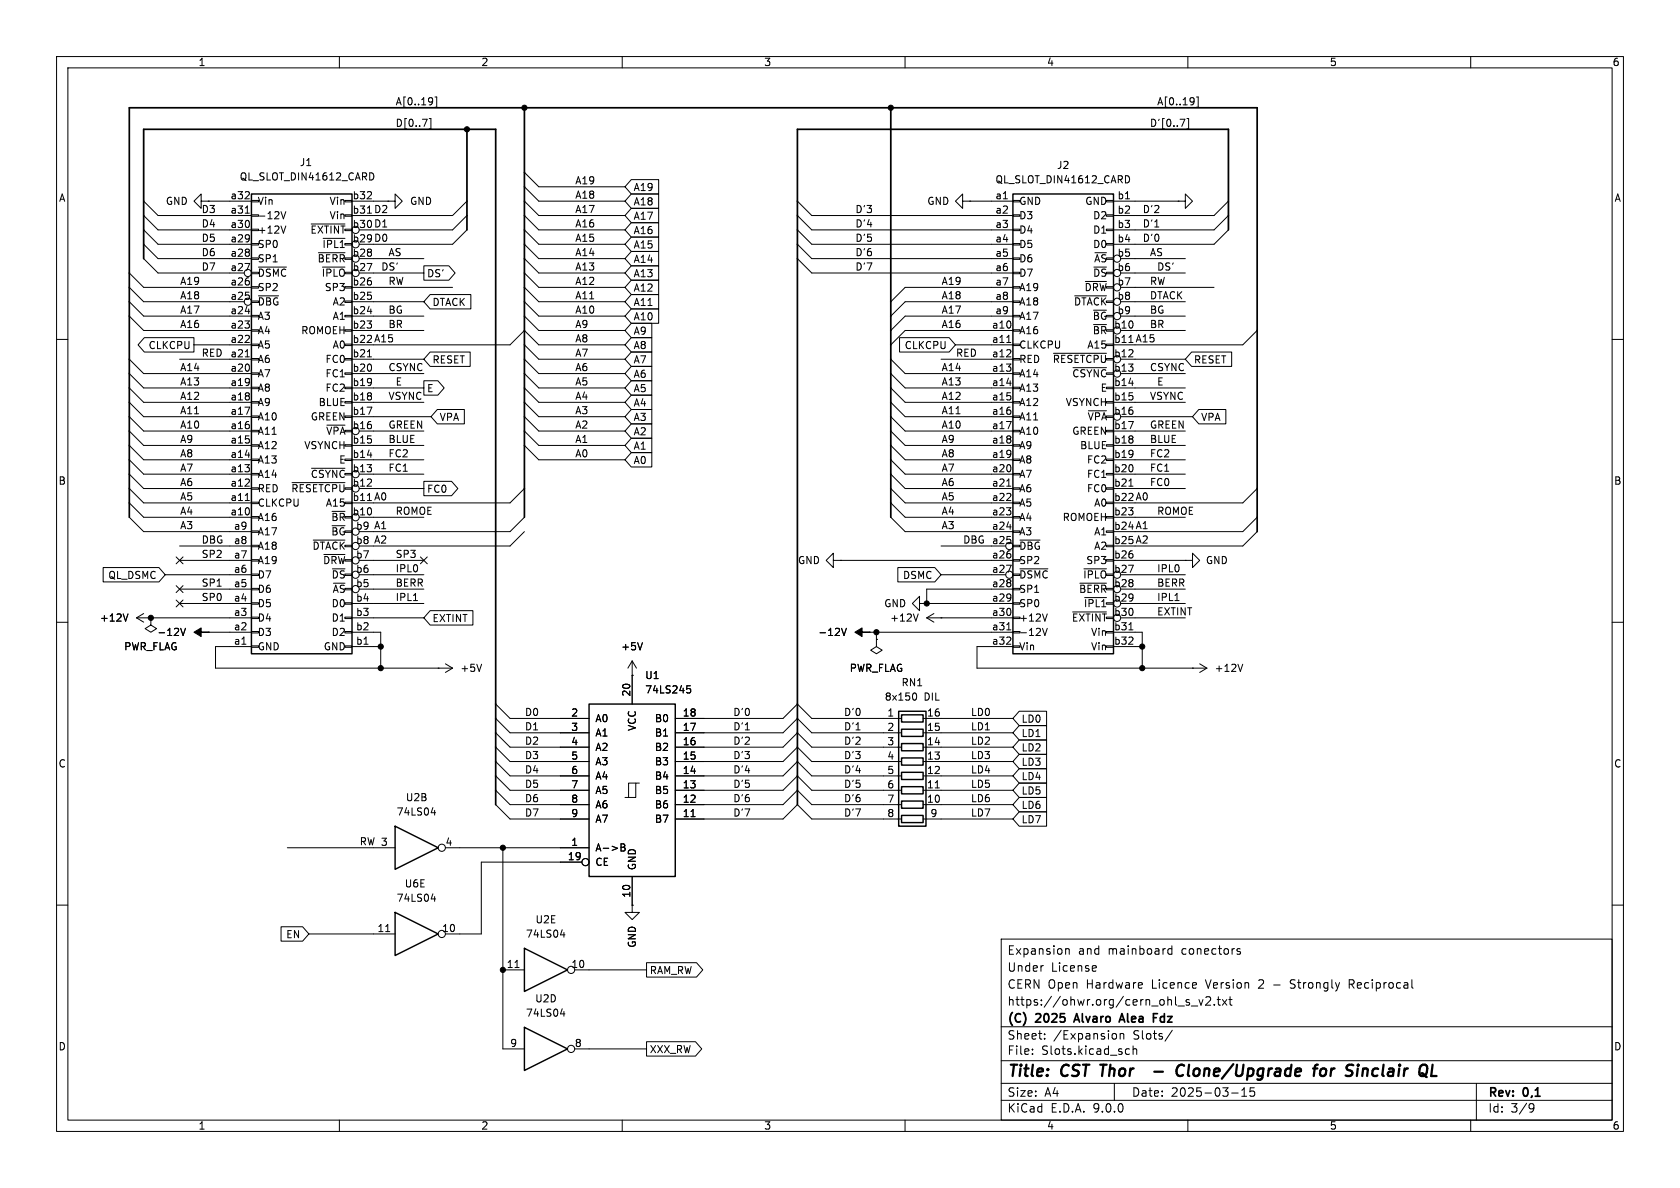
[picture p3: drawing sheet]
<svg xmlns="http://www.w3.org/2000/svg" width="297mm" height="210mm" viewBox="0 0 297 210" stroke-linecap="round" stroke-linejoin="round" font-family="sans-serif">
<g fill="none" stroke="#000" stroke-width=".18">
<path d="M10 10h277v190h-277zM12 12h273v186h-273zM60 10v2M76.4 17.4v.8M76.5 17.8l-.1 .1M76.9 17.1h.3v1.9h-.3M110 10v2M160 10v2M210 10v2M211 17.4v.8M211.1 17.8l-.1 .1M211.5 17.1h.3v1.9h-.3"/>
<path d="M260 10v2M25.4 38.1l2.5 2.5h16.5M25.4 35.6l2.5 2.5h16.5M35.6 35.6v-1.3l-1.3 1.3 1.3 1.2v-1.2h1.2M36.8 35.6h.1M36.8 35.6h7.6M43.4 37.7h.7M44.4 38h1.3v.2h-1.3zM44.4 35.4h1.3v.3h-1.3zM49.7 37.4l.4 1.3 .4-1.3M50.5 39.9l-.4 1.3M55 39.6h6"/>
<path d="M61 38h1.2v.2h-1.2zM61 35.4h1.2v.3h-1.2zM62.2 35.6h6.4M65.7 30.6a.68 .68 0 0 1 .4 .6 .68 .68 0 0 1-.4 .6M68.6 35.6h1.2v-1.3l1.3 1.3-1.3 1.2v-1.2M68.6 35.6h.1M75.9 21h.3v1.8h-.3M82.5 38.1l-2.5 2.5h-14M82.5 35.6l-2.5 2.5h-17.8M92.7 38.1l2.5 2.5h15.3M92.7 35.6l2.5 2.5h15.3M92.7 33l2.5 2.6h15.3"/>
<path d="M92.7 30.5l2.5 2.5h15.3M111.6 34.3h4.8v2.5h-4.8l-1.1-1.2zM111.6 36.8h4.8v2.6h-4.8l-1.1-1.3zM111.6 39.4h4.8v2.5h-4.8l-1.1-1.3zM111.6 31.7h4.8v2.6h-4.8l-1.1-1.3zM141 38.1l2.5 2.5h35.6M141 35.6l2.5 2.5h35.6M170.2 35.6v-1.3l-1.3 1.3 1.3 1.2v-1.2h1.2M171.4 35.6h.1M171.4 35.6h7.7M179.1 35.4h1.2v.3h-1.2zM179.1 38h1.2v.2h-1.2z"/>
<path d="M195.6 35.4h1.2v.3h-1.2zM195.6 38h1.2v.2h-1.2zM196.8 35.6h11.5M199.3 31.1a.68 .68 0 0 1 .4 .6 .68 .68 0 0 1-.4 .6M208.3 35.6h1.2v-1.3l1.3 1.3-1.3 1.2v-1.2M208.3 35.6h.1M208.6 21.1h.9l-.6 1.2M209.8 21h.3v1.8h-.3M217.2 38.1l-2.6 2.5h-17.8M217.2 35.6l-2.6 2.5h-17.8M22.9 55.9l2.5 2.5h19M22.9 53.3l2.5 2.6h19"/>
<path d="M22.9 48.3l2.5 2.5h19M22.9 50.8l2.5 2.5h15.2M25.4 43.2l2.5 2.5h16.5M25.4 40.6l2.5 2.6h16.5M25.4 45.7l2.5 2.6h12.7M25.5 59.7h8.8v2.5h-8.8l-1.1-1.2zM44.4 58.3h1.3v.2h-1.3zM44.4 55.8h1.3v.2h-1.3zM44.4 53.2h1.3v.3h-1.3zM44.4 50.7h1.3v.2h-1.3zM44.4 48.1h1.3v.3h-1.3zM44.4 45.6h1.3v.2h-1.3z"/>
<path d="M44.4 43.1h1.3v.2h-1.3zM44.4 40.5h1.3v.3h-1.3zM45.7 52.3h3.5M45.7 47.2h4.9M56.3 44.7h4.7M57 47.2h4M57.1 42.1h3.9M61 58.3h1.2v.2h-1.2zM61 55.8h1.2v.2h-1.2zM61 53.2h1.2v.3h-1.2zM61 50.7h1.2v.2h-1.2zM62.2 58.4h12.7"/>
<path d="M62.2 55.9h12.7M62.2 50.8h17.8M62.2 53.3h12.7M63.5 45.7h11.4M63.5 48.3h11.4M74.9 47h4.4l1.2 1.3-1.2 1.2h-4.4zM76 52.1h7.2v2.5h-7.2l-1.1-1.3zM82.5 40.6l-2.5 2.6h-14M92.7 55.9l2.5 2.5h15.3M92.7 53.3l2.5 2.6h15.3M92.7 48.3l2.5 2.5h15.3M92.7 43.2l2.5 2.5h15.3"/>
<path d="M92.7 40.6l2.5 2.6h15.3M92.7 50.8l2.5 2.5h15.3M92.7 45.7l2.5 2.6h15.3M111.6 41.9h4.8v2.6h-4.8l-1.1-1.3zM111.6 44.4h4.8v2.6h-4.8l-1.1-1.3zM111.6 47h4.8v2.5h-4.8l-1.1-1.2zM111.6 59.7h3.6v2.5h-3.6l-1.1-1.2zM111.6 49.5h4.8v2.6h-4.8l-1.1-1.3zM111.6 57.1h3.6v2.6h-3.6l-1.1-1.3zM111.6 52.1h4.8v2.5h-4.8l-1.1-1.3zM111.6 54.6h4.8v2.6h-4.8l-1.1-1.3zM141 43.2l2.5 2.5h35.6"/>
<path d="M141 40.6l2.5 2.6h35.6M141 45.7l2.5 2.6h35.6M159 59.7h8.8l1.1 1.3-1.1 1.2h-8.8zM179.1 40.5h1.2v.3h-1.2zM179.1 43.1h1.2v.2h-1.2zM179.1 45.6h1.2v.2h-1.2zM179.1 48.1h1.2v.3h-1.2zM179.1 50.7h1.2v.2h-1.2zM179.1 53.2h1.2v.3h-1.2zM179.1 55.8h1.2v.2h-1.2zM179.1 58.3h1.2v.2h-1.2zM179.1 58.4h-19.1l-2.5 2.6"/>
<path d="M179.1 55.9h-19.1l-2.5 2.5M179.1 50.8h-19.1l-2.5 2.5M179.1 53.3h-19.1l-2.5 2.6M190 52.3h5.6M191.9 49.8h3.7M195.6 40.5h1.2v.3h-1.2zM195.6 43.1h1.2v.2h-1.2zM198.1 58.4h11.4M198.1 55.9h11.4M198.1 50.8h16.5M198.1 45.7h11.4M198.1 53.3h11.4"/>
<path d="M198.1 48.3h11.4M204.1 40.1h.8M217.2 40.6l-2.6 2.6h-17.8M222.2 58.4l-2.5 2.6h-22.9M10 60h2M22.9 78.7l2.5 2.6h19M22.9 76.2l2.5 2.5h19M22.9 73.7l2.5 2.5h19M22.9 71.1l2.5 2.6h19M22.9 68.6l2.5 2.5h19M22.9 66l2.5 2.6h19M22.9 63.5l2.5 2.5h19"/>
<path d="M31.7 63.5h12.7M34.3 61h10.1M43.4 63.1h.7M44.4 78.6h1.3v.3h-1.3zM44.4 76.1h1.3v.2h-1.3zM44.4 73.5h1.3v.3h-1.3zM44.4 71h1.3v.2h-1.3zM44.4 68.5h1.3v.2h-1.3zM44.4 65.9h1.3v.3h-1.3zM44.4 63.4h1.3v.2h-1.3zM44.4 60.8h1.3v.3h-1.3zM57.8 75.2h3.2"/>
<path d="M61 78.6h1.2v.3h-1.2zM61 73.5h1.2v.3h-1.2zM61 71h1.2v.2h-1.2zM61 68.5h1.2v.2h-1.2zM61 65.9h1.2v.3h-1.2zM61 63.4h1.2v.2h-1.2zM61 60.8h1.2v.3h-1.2zM62.2 78.7h12.7M62.2 73.7h14M62.2 71.1h12.7M62.2 68.6h12.7M62.2 66h12.7"/>
<path d="M62.2 63.5h12.7M62.2 61h28l2.5-2.6 2.5 2.6h15.3M63.5 76.2h11.4M65 63.1h.7M74.9 67.3h2.5l1.1 1.3-1.1 1.3h-2.5zM76 62.2h7.1v2.6h-7.1l-1.1-1.3zM77.3 72.4h4.8v2.5h-4.8l-1.1-1.2zM92.7 78.7l2.5 2.6h15.3M92.7 76.2l2.5 2.5h15.3M92.7 73.7l2.5 2.5h15.3M92.7 71.1l2.5 2.6h15.3M92.7 68.6l2.5 2.5h15.3"/>
<path d="M92.7 66l2.5 2.6h15.3M92.7 63.5l2.5 2.5h15.3M92.7 61l2.5 2.5h15.3M111.6 77.5h3.6v2.5h-3.6l-1.1-1.3zM111.6 67.3h3.6v2.6h-3.6l-1.1-1.3zM111.6 69.8h3.6v2.6h-3.6l-1.1-1.3zM111.6 72.4h3.6v2.5h-3.6l-1.1-1.2zM111.6 74.9h3.6v2.6h-3.6l-1.1-1.3zM111.6 64.8h3.6v2.5h-3.6l-1.1-1.3zM111.6 62.2h3.6v2.6h-3.6l-1.1-1.3zM157.5 78.7l2.5 2.6h19.1M157.5 76.2l2.5 2.5h19.1"/>
<path d="M157.5 73.7l2.5 2.5h19.1M157.5 71.1l2.5 2.6h19.1M157.5 68.6l2.5 2.5h19.1M157.5 66l2.5 2.6h19.1M157.5 63.5l2.5 2.5h19.1M166.4 63.5h12.7M168.9 61h10.2M178 60.5h.7M179.1 60.8h1.2v.3h-1.2zM179.1 63.4h1.2v.2h-1.2zM179.1 65.9h1.2v.3h-1.2zM179.1 68.5h1.2v.2h-1.2z"/>
<path d="M179.1 71h1.2v.2h-1.2zM179.1 73.5h1.2v.3h-1.2zM179.1 76.1h1.2v.2h-1.2zM179.1 78.6h1.2v.3h-1.2zM186.2 62.5h9.4M189.7 65h5.9M192.4 72.6h3.2M195.6 60.8h1.2v.3h-1.2zM195.6 68.5h1.2v.2h-1.2zM195.6 71h1.2v.2h-1.2zM195.6 76.1h1.2v.2h-1.2zM195.6 78.6h1.2v.3h-1.2z"/>
<path d="M196.8 78.7h12.7M196.8 76.2h12.7M196.8 71.1h12.7M196.8 68.6h12.7M198.1 73.7h12.7M198.1 66h11.4M198.1 63.5h11.4M210.7 62.2h7v2.6h-7l-1.2-1.3zM211.9 72.4h4.8v2.5h-4.8l-1.1-1.2zM285 60h2M22.9 91.4l2.5 2.6h19M22.9 88.9l2.5 2.5h19"/>
<path d="M22.9 86.4l2.5 2.5h19M22.9 83.8l2.5 2.6h19M22.9 81.3l2.5 2.5h19M31.1 98.5l1.3 1.2M31.7 99.1h12.7M31.7 96.5h12.7M32.4 98.5l-1.3 1.2M43.4 88.5h.7M44.4 98.9h1.3v.3h-1.3zM44.4 96.4h1.3v.2h-1.3zM44.4 93.9h1.3v.2h-1.3zM44.4 91.3h1.3v.3h-1.3z"/>
<path d="M44.4 88.8h1.3v.2h-1.3zM44.4 86.2h1.3v.3h-1.3zM44.4 83.7h1.3v.2h-1.3zM44.4 81.2h1.3v.2h-1.3zM51.6 85.3h9.4M55.1 82.8h5.9M55.4 95.5h5.6M57.2 98h3.8M61 88.8h1.2v.2h-1.2zM61 81.2h1.2v.2h-1.2zM62.2 81.3h12.7M63.5 99.1h11.4"/>
<path d="M63.5 91.4h11.4M63.5 86.4h11.4M63.5 83.8h11.4M74.3 98.5l1.2 1.2M74.9 85.1h4.9l1.1 1.3-1.1 1.2h-4.9zM75.5 98.5l-1.2 1.2M92.7 94l-2.5 2.5h-24.2M92.7 91.4l-2.5 2.6h-24.2M92.7 86.4l-2.5 2.5h-28M111.6 80h3.6v2.6h-3.6l-1.1-1.3zM147.3 99.1v-1.3l-1.3 1.3 1.3 1.2v-1.2h1.3M148.6 99.1h.1"/>
<path d="M148.6 99.1h30.5M157.5 91.4l2.5 2.6h19.1M157.5 88.9l2.5 2.5h19.1M157.5 86.4l2.5 2.5h19.1M157.5 83.8l2.5 2.6h19.1M157.5 81.3l2.5 2.5h19.1M166.4 96.5h8.9M178 85.9h.7M179.1 81.2h1.2v.2h-1.2zM179.1 83.7h1.2v.2h-1.2zM179.1 86.2h1.2v.3h-1.2zM179.1 88.8h1.2v.2h-1.2z"/>
<path d="M179.1 91.3h1.2v.3h-1.2zM179.1 93.9h1.2v.2h-1.2zM179.1 96.4h1.2v.2h-1.2zM179.1 98.9h1.2v.3h-1.2zM180.3 95.5h3.6M195.6 81.2h1.2v.2h-1.2zM195.6 83.7h1.2v.2h-1.2zM195.6 86.2h1.2v.3h-1.2zM195.6 88.8h1.2v.2h-1.2zM195.6 91.3h1.2v.3h-1.2zM195.6 93.9h1.2v.2h-1.2zM195.6 96.4h1.2v.2h-1.2z"/>
<path d="M195.6 98.9h1.2v.3h-1.2zM196.8 99.1h12.7M196.8 91.4h12.7M196.8 86.4h12.7M196.8 83.8h12.7M196.8 81.3h12.7M199.6 85.9h.7M209.5 99.1h1.3v-1.3l1.3 1.3-1.3 1.2v-1.2M209.5 99.1h.1M222.2 94l-2.5 2.5h-22.9M222.2 91.4l-2.5 2.6h-22.9M222.2 86.4l-2.5 2.5h-22.9"/>
<path d="M10 110h2M18.2 100.3h9.9l1.1 1.3-1.1 1.3h-9.9zM22.6 108.5l-.4 1.3M24.1 109.2h20.3M24.1 109.2l1.3 .8M25.4 108.5l-1.3 .7M26.7 109.2v1.3l1 .6-1 .7-1-.7 1-.6M26.7 109.2h.1M29.2 101.6h15.2M31.1 106.1l1.3 1.2M31.1 103.5l1.3 1.2M31.7 106.7h12.7"/>
<path d="M31.7 104.1h12.7M31.9 111.1l.5 1.2 .4-1.2M32.4 106.1l-1.3 1.2M32.4 103.5l-1.3 1.2M36.8 111.8h.1M36.8 111.8h7.6M44.4 114.2h1.3v.2h-1.3zM44.4 111.6h1.3v.3h-1.3zM44.4 109.1h1.3v.2h-1.3zM44.4 106.6h1.3v.2h-1.3zM44.4 104h1.3v.3h-1.3zM44.4 101.5h1.3v.2h-1.3z"/>
<path d="M44.4 114.3h-6.3v3.8h41.9M61 114.2h1.2v.2h-1.2zM61 111.6h1.2v.3h-1.2zM61 109.1h1.2v.2h-1.2zM61 106.6h1.2v.2h-1.2zM62.2 109.2h12.7M62.2 114.3h5.1M62.2 111.8h5.1v6.3M62.2 106.7h12.7M63.5 104.1h11.4M63.5 101.6h11.4M73.1 106.2h.7"/>
<path d="M76 107.9h7.6v2.6h-7.6l-1.1-1.3zM77.5 118.1h.1M78.7 117.3l1.3 .8M80 118.1l-1.3 .8M85.1 117.4l-.4 1.3M111.8 119.4h.1M111.8 116.8v7.7M111.8 116.8l-.8 1.3M111.8 116.8l.7 1.3M113.6 113.6l-.4 1.3M148.8 111.1l.4 1.2 .4-1.2M153.7 111.8h.1"/>
<path d="M153.7 111.8h25.4M154.9 113v1.3l1.1 .6-1.1 .7-1-.7 1-.6M154.9 113h.1M154.9 111.8v1.2M158.7 100.3h6.6l1.1 1.3-1.1 1.3h-6.6zM162.3 108.5l-.4 1.3M162.6 106.7v-1.3l-1.3 1.3 1.3 1.3v-1.3h1.2M163.8 106.7h.1M163.8 109.2l1.3 .8M163.8 109.2h15.3M163.8 106.7h15.3M165.1 108.5l-1.3 .7"/>
<path d="M166.4 109.2h.1M166.4 101.6h8.9M178 111.3h.7M179.1 101.5h1.2v.2h-1.2zM179.1 104h1.2v.3h-1.2zM179.1 106.6h1.2v.2h-1.2zM179.1 109.1h1.2v.2h-1.2zM179.1 111.6h1.2v.3h-1.2zM179.1 114.2h1.2v.2h-1.2zM179.1 114.3h-6.4v3.8h40.7M179.1 104.1h-15.3v2.6M180.3 100.6h5"/>
<path d="M184.3 111.1l.4 1.2 .4-1.2M185.1 108.5l-.4 1.3M189.6 108.2h6M190.9 103.1h4.7M191.6 100.6h4M191.7 105.6h3.9M195.6 111.6h1.2v.3h-1.2zM195.6 114.2h1.2v.2h-1.2zM196.8 114.3h5.1M196.8 111.8h5.1v6.3M198.1 109.2h11.4M198.1 106.7h11.4"/>
<path d="M198.1 104.1h11.4M198.1 101.6h11.4M199.6 111.3h.7M207.7 106.2h.7M210.8 118.1h.1M212.1 117.3l1.3 .8M213.4 118.1l-1.3 .8M219.7 117.4l-.4 1.3M285 110h2M87.6 124.5l2.6 2.5h13.9M87.6 127l2.6 2.5h13.9M87.6 129.5l2.6 2.6h13.9"/>
<path d="M87.6 132.1l2.6 2.5h13.9M87.6 134.6l2.6 2.6h13.9M87.6 137.2l2.6 2.5h13.9M87.6 139.7l2.6 2.5h13.9M112.4 138.4h-1.3v2.6M113 138.4h-.6v2.6h-1.9M119.4 127h19l2.6-2.5 2.5 2.5h15.9M119.4 129.5h19l2.6-2.5 2.5 2.5h15.9M119.4 132.1h19l2.6-2.6 2.5 2.6h15.9M119.4 134.6h19l2.6-2.5 2.5 2.5h15.9M119.4 137.2h19l2.6-2.6 2.5 2.6h15.9M119.4 139.7h19l2.6-2.5 2.5 2.5h15.9"/>
<path d="M121.4 121.2h.6M121.6 121.7h.3l.2 .3-.1 .4-.4 .1M131.8 129h.7M151.3 129h.8M161.6 122.5a.68 .68 0 0 1 .5 .6 .68 .68 0 0 1-.5 .7M163.2 127h15.9M163.2 129.5h15.9M163.2 132.1h15.9M163.2 134.6h15.9M163.2 137.2h15.9M163.2 139.7h15.9M165.3 139.3h.8"/>
<path d="M180.2 125.7h4.8v2.6h-4.8l-1.1-1.3zM180.2 128.3h4.8v2.5h-4.8l-1.1-1.3zM180.2 130.8h4.8v2.6h-4.8l-1.1-1.3zM180.2 133.3h4.8v2.6h-4.8l-1.1-1.3zM180.2 135.9h4.8v2.5h-4.8l-1.1-1.2zM180.2 138.4h4.8v2.6h-4.8l-1.1-1.3zM50.8 149.9h19M76.2 143.7h.8M76.2 158.9h.8M76.8 143.2v.9M76.8 158.5v.8M78.7 149.9h25.4"/>
<path d="M87.6 142.2l2.6 2.6h13.9M88.9 149.9v35.5h3.8M102.9 152.4h-17.8v12.7h-6.4M109.8 149.2h.4l.3 .2-.3 .4 .3 .1v.3l-.2 .2h-.5zM109.8 149.8h.4M111.8 154.9v5.1M119.4 142.2h19l2.6-2.5 2.5 2.5h15.9M119.4 144.8h19l2.6-2.6 2.5 2.6h15.9M122.2 144.4h.7M163.2 142.2h15.9M163.2 144.8h15.9M180.2 141h4.8v2.5h-4.8l-1.1-1.3z"/>
<path d="M180.2 143.5h4.8v2.6h-4.8l-1.1-1.3zM10 160h2M49.7 163.8h3.8l1.1 1.3-1.1 1.3h-3.8zM54.6 165.1h15.2M68.2 164.7h.7M88.9 171.5h3.8M91 171h.8M99.1 179.2h.8M99.1 165.3h.8M99.7 164.8v.9M99.7 178.8v.8M101.6 171.5h12.7"/>
<path d="M111.8 160v1.3h1.2l-1.2 1.3-1.3-1.3h1.3M111.8 160h.1M114.3 170.2h8.8l1.1 1.3-1.1 1.2h-8.8zM177 166h108v32h-108zM184.3 170.7h.2M188.4 167.7v1M188.4 167.8l.2-.1 .4 .1v.9M193.6 170.7l.2 .4-.7 .1M193.7 171.6l-.1 .1M201.7 173.7l.3 .4-.8 .1M201.9 174.6l-.2 .1M207.2 167.8l-.5-.1-.2 .3v.4l.1 .2h.6"/>
<path d="M207.2 167.2v1.5M209.9 177.2l.3 .1 .1 .2-.2 .2h-.3M209.9 176.7l.3 .1M210.6 177.8h1.1M212 176.7l.3 1 .4-1M213.2 176.3l.5-.1 .3 .1v.3l-.9 1.1h.9M214.7 177.6v.1M215.2 176.7h.5M215.4 176.2v1.3l.3 .2M216.1 176.7l.8 1M216.9 176.7l-.8 1M217.2 176.7h.6"/>
<path d="M217.5 176.2v1.3l.3 .2M218.7 167.8h.5M218.7 168.1l.5 .2 .1 .2-.2 .2-.4-.1M228.1 174.6l.2 .1M228.2 173.3l-.1 .2 .1 .3M238.5 174h.6M239.1 173.2h-.6v1.5M249.7 174.6l.1 .1M285 160h2M60 198v2M101.6 185.4h12.7M110 198v2"/>
<path d="M114.3 184.1h8.7l1.1 1.3-1.1 1.3h-8.7zM160 198v2M177 194.5h108M177 191.5h108M177 187.5h108M177 181.5h108M182.5 186.3v.1M182.5 185.5v.1M184.7 183.6v.1M184.7 182.8v.1M197 191.5v3M197.1 182.7l.3 .3v.4l-.3 .3"/>
<path d="M198 182.8l.2-.1 .4 .1 .1 .9M198 182.7v1M199.1 186.3h.6M199.1 185.5h.6M200.3 185.5l.2-.1 .4 .1 .1 .9M200.3 184.9v1.5M207.2 182.1l-1.2 2M210 198v2M217.7 193.2h1.2M219.5 193.8h.9M219.5 192.7l.5-.4v1.5M221 192.3v.7l.2-.1h.5l.1 .6-.3 .3-.5-.1"/>
<path d="M260 198v2M261 191.5v6.5M271.2 195.4a1 1 0 0 1-.5 1.2h-.2M271.2 195.7l-.3 .3h-.3"/>
<circle cx="43.8" cy="53.3" r=".63"/>
<circle cx="43.8" cy="48.3" r=".63"/>
<circle cx="62.9" cy="43.2" r=".63"/>
<circle cx="178.4" cy="96.5" r=".63"/>
<circle cx="178.4" cy="101.6" r=".63"/>
<circle cx="197.5" cy="106.7" r=".63"/>
<circle cx="78.1" cy="149.9" r=".63"/>
<circle cx="103.5" cy="152.4" r=".63"/>
<circle cx="78.1" cy="165.1" r=".63"/>
<circle cx="101" cy="171.4" r=".63"/>
<circle cx="101" cy="185.4" r=".63"/>
</g>
<path d="M204.1 189.4h1.5M209.3 188.4a.88 .88 0 0 0-1 0 .88 .88 0 0 0-.3 1 .69 .69 0 0 0 .3 .7 .69 .69 0 0 0 .8-.1M210.2 188.2l-.2 1.7 .3 .3M232.1 188.9h.8M233 188.2l-.4 .1-.1 .2-.2 1.7M233.5 189.1a.52 .52 0 0 1 .6-.2 .52 .52 0 0 1 .4 .4l-.1 .5a.55 .55 0 0 1-.5 .4 .55 .55 0 0 1-.6-.4zM235.4 188.9l-.2 1.3M235.8 188.9l-.5 .4M241.3 188.9l.4 .1 .1 .2-.1 1" fill="none" stroke="#000" stroke-width=".4"/>
<g fill="none" stroke="#000" stroke-width=".3">
<path d="M92.7 19.1v72.3M157.5 19.1v72.3M82.5 22.9v17.7M25.4 45.7v-22.8h62.2v119.3M217.2 40.6v-17.7h-76.2v119.3M22.9 91.4v-72.3h199.3v74.9M190.3 179.2l-.5 1.5M203.9 179.9h.5M203.9 179.2h.7M205.2 179.8v.7M190 180.3h.7M197.8 180.7l.5-1.5 .5 1.5"/>
<path d="M198 180.3h.7"/>
</g>
<g fill="#000" stroke="#000" stroke-width=".18">
<path d="M34.3 111.8l1.3-.8v.8h1.2h-1.2v.7zM151.1 111.8l1.3-.8v.8h1.3h-1.3v.7z"/>
<circle cx="92.7" cy="19.1" r=".46"/>
<circle cx="157.5" cy="19.1" r=".46"/>
<circle cx="82.5" cy="22.9" r=".46"/>
<circle cx="26.7" cy="109.2" r=".46"/>
<circle cx="67.3" cy="118.1" r=".46"/>
<circle cx="67.3" cy="114.3" r=".46"/>
<circle cx="154.9" cy="111.8" r=".46"/>
<circle cx="163.8" cy="106.7" r=".46"/>
<circle cx="201.9" cy="118.1" r=".46"/>
<circle cx="201.9" cy="114.3" r=".46"/>
<circle cx="88.9" cy="149.9" r=".46"/>
<circle cx="88.9" cy="171.5" r=".46"/>
</g>
<g fill="none" stroke="#000" stroke-width=".25">
<path d="M44.4 34.3h17.8v81.3h-17.8zM179.1 34.3h17.7v81.3h-17.7zM104.1 124.5h15.3v30.4h-15.3zM158.9 125.7h4.8v20.4h-4.8zM159.4 126.4h3.8v1.2h-3.8zM159.4 128.9h3.8v1.3h-3.8zM159.4 131.4h3.8v1.3h-3.8zM159.4 134h3.8v1.3h-3.8zM159.4 136.5h3.8v1.3h-3.8zM159.4 139.1h3.8v1.2h-3.8zM69.8 146.1l7.7 3.8-7.7 3.8zM159.4 141.6h3.8v1.3h-3.8z"/>
<path d="M159.4 144.1h3.8v1.3h-3.8zM69.8 161.3l7.7 3.8-7.7 3.8zM92.7 167.6l7.6 3.9-7.6 3.8zM92.7 181.6l7.6 3.8-7.6 3.8z"/>
</g>
<g font-size="2.8">
<text x="178" y="190.9">Title:</text>
<text x="187.7" y="190.9">CST Thor</text>
<text x="211.2" y="190.9">Clone/Upgrade</text>
<text x="236.3" y="190.9">for</text>
<text x="242.8" y="190.9">Sinclair</text>
</g>
<g font-size="2.1">
<text x="178" y="172">Under</text>
<text x="178" y="169">Expansion</text>
<text x="185.8" y="172">License</text>
<text x="190.6" y="169">and</text>
<text x="196" y="169">mainboard</text>
<text x="209" y="169">conectors</text>
<text x="178" y="178">https://ohwr.org/cern_ohl_s_v2.txt</text>
<text x="178" y="175">CERN Open</text>
<text x="192.1" y="175">Hardware</text>
<text x="203.8" y="175">Licence</text>
<text x="213.5" y="175">Version</text>
<text x="222.9" y="175">2</text>
<text x="225.7" y="175">-</text>
<text x="228.8" y="175">Strongly</text>
<text x="239.3" y="175">Reciprocal</text>
<text x="178" y="184">Sheet:</text>
<text x="178" y="181.2">(C)</text>
<text x="183.2" y="181.2">2025</text>
<text x="186.2" y="184">/Expansion</text>
<text x="190.7" y="181.2">Alvaro</text>
<text x="199.3" y="181.2">Alea</text>
<text x="200.4" y="184">Slots/</text>
<text x="205.8" y="181.2">Fdz</text>
<text x="178" y="186.7">File:</text>
<text x="184.1" y="186.7">Slots.kicad_sch</text>
<text x="178" y="196.9">KiCad</text>
<text x="178" y="194.1">Size:</text>
<text x="184.7" y="194.1">A4</text>
<text x="185.7" y="196.9">E.D.A.</text>
<text x="193.3" y="196.9">9.0.0</text>
<text x="200" y="194.1">Date:</text>
<text x="207" y="194.1">2025-03-15</text>
<text x="263" y="194.3">Rev:</text>
<text x="263" y="196.9">Id:</text>
<text x="267.1" y="196.9">3/9</text>
<text x="269.4" y="194.3">0,1</text>
</g>
<g font-size="1.8">
<text x="35" y="11.9">1</text>
<text x="85" y="11.9">2</text>
<text x="135" y="11.9">3</text>
<text x="185" y="11.9">4</text>
<text x="235" y="11.9">5</text>
<text x="285" y="11.9">6</text>
<text x="69.8" y="18.7">A[0..19]</text>
<text x="69.8" y="22.5">D[0..7]</text>
<text x="203.2" y="22.5">D'[0..7]</text>
<text x="204.5" y="18.7">A[0..19]</text>
<text x="52.9" y="29.6">J1</text>
<text x="10.3" y="35.9">A</text>
<text x="40.7" y="35.3">a32</text>
<text x="42.3" y="32.1">QL_SLOT_DIN41612_CARD</text>
<text x="62.2" y="35.3">b32</text>
<text x="101.6" y="32.7">A19</text>
<text x="101.6" y="35.2">A18</text>
<text x="111.9" y="34">A19</text>
<text x="175.9" y="35.3">a1</text>
<text x="175.9" y="32.6">QL_SLOT_DIN41612_CARD</text>
<text x="186.8" y="30.1">J2</text>
<text x="197.5" y="35.3">b1</text>
<text x="285.3" y="35.9">A</text>
<text x="29.2" y="36.4">GND</text>
<text x="35.6" y="37.8">D3</text>
<text x="35.6" y="40.3">D4</text>
<text x="40.7" y="40.4">a30</text>
<text x="40.7" y="37.8">a31</text>
<text x="45.5" y="41.5">+12V</text>
<text x="45.5" y="39">-12V</text>
<text x="45.5" y="36.4">Vin</text>
<text x="54.8" y="41.5">~{EXTINT}</text>
<text x="58.2" y="39">Vin</text>
<text x="58.2" y="36.4">Vin</text>
<text x="62.2" y="40.4">b30 D1</text>
<text x="62.2" y="37.8">b31 D2</text>
<text x="72.4" y="36.4">GND</text>
<text x="101.6" y="37.8">A17</text>
<text x="101.6" y="40.3">A16</text>
<text x="111.9" y="36.5">A18</text>
<text x="111.9" y="39.1">A17</text>
<text x="111.9" y="41.6">A16</text>
<text x="151.1" y="40.3">D'4</text>
<text x="151.1" y="37.8">D'3</text>
<text x="163.8" y="36.4">GND</text>
<text x="175.9" y="37.8">a2</text>
<text x="175.9" y="40.4">a3</text>
<text x="180.1" y="36.4">GND</text>
<text x="180.1" y="39">D3</text>
<text x="180.1" y="41.5">D4</text>
<text x="191.8" y="36.4">GND</text>
<text x="193.2" y="39">D2</text>
<text x="193.2" y="41.5">D1</text>
<text x="197.5" y="37.8">b2</text>
<text x="197.5" y="40.4">b3</text>
<text x="201.9" y="37.8">D'2</text>
<text x="201.9" y="40.3">D'1</text>
<text x="35.6" y="45.4">D6</text>
<text x="35.6" y="47.9">D7</text>
<text x="35.6" y="42.8">D5</text>
<text x="40.7" y="45.5">a28</text>
<text x="40.7" y="42.9">a29</text>
<text x="45.5" y="46.6">SP1</text>
<text x="45.5" y="44">SP0</text>
<text x="56.1" y="46.6">~{BERR}</text>
<text x="56.9" y="44">~{IPL1}</text>
<text x="62.2" y="45.5">b28</text>
<text x="62.2" y="42.9">b29 D0</text>
<text x="67.3" y="47.9">DS'</text>
<text x="68.6" y="45.4">AS</text>
<text x="101.6" y="42.8">A15</text>
<text x="101.6" y="45.4">A14</text>
<text x="101.6" y="47.9">A13</text>
<text x="111.9" y="44.1">A15</text>
<text x="111.9" y="46.7">A14</text>
<text x="151.1" y="47.9">D'7</text>
<text x="151.1" y="42.8">D'5</text>
<text x="151.1" y="45.4">D'6</text>
<text x="175.9" y="42.9">a4</text>
<text x="175.9" y="45.5">a5</text>
<text x="180.1" y="44">D5</text>
<text x="180.1" y="46.6">D6</text>
<text x="193.2" y="44">D0</text>
<text x="193.3" y="46.6">~{AS}</text>
<text x="197.5" y="42.9">b4</text>
<text x="197.5" y="45.5">b5</text>
<text x="201.9" y="42.8">D'0</text>
<text x="203.2" y="45.4">AS</text>
<text x="204.5" y="47.9">DS'</text>
<text x="31.7" y="50.5">A19</text>
<text x="31.7" y="53">A18</text>
<text x="40.7" y="53.1">a25</text>
<text x="40.7" y="50.5">a26</text>
<text x="40.7" y="48">a27</text>
<text x="45.5" y="51.7">SP2</text>
<text x="45.5" y="49.1">~{DSMC}</text>
<text x="56.8" y="49.1">~{IPLO}</text>
<text x="57.3" y="51.7">SP3</text>
<text x="62.2" y="53.1">b25</text>
<text x="62.2" y="50.5">b26</text>
<text x="62.2" y="48">b27</text>
<text x="68.6" y="50.5">RW</text>
<text x="75.4" y="49.2">DS'</text>
<text x="101.6" y="50.5">A12</text>
<text x="101.6" y="53">A11</text>
<text x="111.9" y="49.2">A13</text>
<text x="111.9" y="51.8">A12</text>
<text x="166.4" y="50.5">A19</text>
<text x="166.4" y="53">A18</text>
<text x="175.9" y="48">a6</text>
<text x="175.9" y="50.5">a7</text>
<text x="175.9" y="53.1">a8</text>
<text x="180.1" y="49.1">D7</text>
<text x="180.1" y="51.7">A19</text>
<text x="191.6" y="51.7">~{DRW}</text>
<text x="193.2" y="49.1">~{DS}</text>
<text x="197.5" y="48">b6</text>
<text x="197.5" y="50.5">b7</text>
<text x="197.5" y="53.1">b8</text>
<text x="203.2" y="50.5">RW</text>
<text x="203.2" y="53">DTACK</text>
<text x="31.7" y="58.1">A16</text>
<text x="31.7" y="55.5">A17</text>
<text x="40.7" y="58.2">a23</text>
<text x="40.7" y="55.6">a24</text>
<text x="45.5" y="59.3">A4</text>
<text x="45.5" y="56.7">A3</text>
<text x="45.5" y="54.2">~{DBG}</text>
<text x="53.1" y="59.3">ROMOEH</text>
<text x="58.7" y="56.7">A1</text>
<text x="58.7" y="54.2">A2</text>
<text x="62.2" y="58.2">b23</text>
<text x="62.2" y="55.6">b24</text>
<text x="68.6" y="58.1">BR</text>
<text x="68.6" y="55.5">BG</text>
<text x="76.4" y="54.3">DTACK</text>
<text x="101.6" y="55.5">A10</text>
<text x="101.6" y="58.1">A9</text>
<text x="111.9" y="59.4">A9</text>
<text x="111.9" y="54.3">A11</text>
<text x="111.9" y="56.8">A10</text>
<text x="166.4" y="55.5">A17</text>
<text x="166.4" y="58.1">A16</text>
<text x="175.3" y="58.2">a10</text>
<text x="175.9" y="55.6">a9</text>
<text x="180.1" y="54.2">A18</text>
<text x="180.1" y="56.7">A17</text>
<text x="180.1" y="59.3">A16</text>
<text x="189.8" y="54.2">~{DTACK}</text>
<text x="193.1" y="56.7">~{BG}</text>
<text x="193.1" y="59.3">~{BR}</text>
<text x="196.9" y="58.2">b10</text>
<text x="197.5" y="55.6">b9</text>
<text x="203.2" y="55.5">BG</text>
<text x="203.2" y="58.1">BR</text>
<text x="26.2" y="61.9">CLKCPU</text>
<text x="31.7" y="65.7">A14</text>
<text x="35.6" y="63.2">RED</text>
<text x="40.7" y="65.8">a20</text>
<text x="40.7" y="63.2">a21</text>
<text x="40.7" y="60.7">a22</text>
<text x="45.5" y="64.4">A6</text>
<text x="45.5" y="61.8">A5</text>
<text x="57.4" y="64.4">FC0</text>
<text x="58.7" y="61.8">A0</text>
<text x="62.2" y="65.8">b20</text>
<text x="62.2" y="63.2">b21</text>
<text x="62.2" y="60.7">b22 A15</text>
<text x="68.6" y="65.7">CSYNC</text>
<text x="76.4" y="64.5">RESET</text>
<text x="101.6" y="63.2">A7</text>
<text x="101.6" y="60.6">A8</text>
<text x="101.6" y="65.7">A6</text>
<text x="111.9" y="61.9">A8</text>
<text x="111.9" y="64.5">A7</text>
<text x="159.8" y="61.9">CLKCPU</text>
<text x="166.4" y="65.7">A14</text>
<text x="168.9" y="63.2">RED</text>
<text x="175.3" y="60.7">a11</text>
<text x="175.3" y="63.2">a12</text>
<text x="175.3" y="65.8">a13</text>
<text x="180.1" y="61.8">CLKCPU</text>
<text x="180.1" y="64.4">RED</text>
<text x="186" y="64.4">~{RESETCPU}</text>
<text x="192.1" y="61.8">A15</text>
<text x="196.9" y="60.7">b11 A15</text>
<text x="196.9" y="63.2">b12</text>
<text x="196.9" y="65.8">b13</text>
<text x="203.2" y="65.7">CSYNC</text>
<text x="211" y="64.5">RESET</text>
<text x="31.7" y="68.2">A13</text>
<text x="31.7" y="70.8">A12</text>
<text x="40.7" y="70.9">a18</text>
<text x="40.7" y="68.3">a19</text>
<text x="45.5" y="72">A9</text>
<text x="45.5" y="69.4">A8</text>
<text x="45.5" y="66.9">A7</text>
<text x="56.2" y="72">BLUE</text>
<text x="57.4" y="69.4">FC2</text>
<text x="57.4" y="66.9">FC1</text>
<text x="62.2" y="70.9">b18</text>
<text x="62.2" y="68.3">b19</text>
<text x="68.6" y="70.8">VSYNC</text>
<text x="69.8" y="68.2">E</text>
<text x="75.4" y="69.5">E</text>
<text x="101.6" y="68.2">A5</text>
<text x="101.6" y="70.8">A4</text>
<text x="111.9" y="69.5">A5</text>
<text x="111.9" y="67">A6</text>
<text x="166.4" y="68.2">A13</text>
<text x="166.4" y="70.8">A12</text>
<text x="175.3" y="68.3">a14</text>
<text x="175.3" y="70.9">a15</text>
<text x="180.1" y="66.9">A14</text>
<text x="180.1" y="69.4">A13</text>
<text x="180.1" y="72">A12</text>
<text x="188.3" y="72">VSYNCH</text>
<text x="189.5" y="66.9">~{CSYNC}</text>
<text x="194.5" y="69.4">E</text>
<text x="196.9" y="68.3">b14</text>
<text x="196.9" y="70.9">b15</text>
<text x="203.2" y="70.8">VSYNC</text>
<text x="204.5" y="68.2">E</text>
<text x="31.7" y="75.9">A10</text>
<text x="31.7" y="73.3">A11</text>
<text x="40.7" y="75.9">a16</text>
<text x="40.7" y="73.4">a17</text>
<text x="45.5" y="77.1">A11</text>
<text x="45.5" y="74.5">A10</text>
<text x="54.8" y="74.5">GREEN</text>
<text x="57.6" y="77.1">~{VPA}</text>
<text x="62.2" y="75.9">b16</text>
<text x="62.2" y="73.4">b17</text>
<text x="68.6" y="75.9">GREEN</text>
<text x="77.6" y="74.6">VPA</text>
<text x="101.6" y="75.9">A2</text>
<text x="101.6" y="73.3">A3</text>
<text x="111.9" y="72.1">A4</text>
<text x="111.9" y="74.6">A3</text>
<text x="111.9" y="77.2">A2</text>
<text x="166.4" y="73.3">A11</text>
<text x="166.4" y="75.9">A10</text>
<text x="175.3" y="73.4">a16</text>
<text x="175.3" y="75.9">a17</text>
<text x="180.1" y="74.5">A11</text>
<text x="180.1" y="77.1">A10</text>
<text x="189.5" y="77.1">GREEN</text>
<text x="192.2" y="74.5">~{VPA}</text>
<text x="196.9" y="73.4">b16</text>
<text x="196.9" y="75.9">b17</text>
<text x="203.2" y="75.9">GREEN</text>
<text x="212.2" y="74.6">VPA</text>
<text x="31.7" y="78.4">A9</text>
<text x="31.7" y="80.9">A8</text>
<text x="31.7" y="83.5">A7</text>
<text x="40.7" y="83.6">a13</text>
<text x="40.7" y="81">a14</text>
<text x="40.7" y="78.5">a15</text>
<text x="45.5" y="82.1">A13</text>
<text x="45.5" y="79.6">A12</text>
<text x="53.7" y="79.6">VSYNCH</text>
<text x="59.9" y="82.1">E</text>
<text x="62.2" y="83.6">b13</text>
<text x="62.2" y="81">b14</text>
<text x="62.2" y="78.5">b15</text>
<text x="68.6" y="78.4">BLUE</text>
<text x="68.6" y="80.9">FC2</text>
<text x="68.6" y="83.5">FC1</text>
<text x="101.6" y="80.9">A0</text>
<text x="101.6" y="78.4">A1</text>
<text x="111.9" y="79.7">A1</text>
<text x="111.9" y="82.2">A0</text>
<text x="166.4" y="80.9">A8</text>
<text x="166.4" y="78.4">A9</text>
<text x="166.4" y="83.5">A7</text>
<text x="175.3" y="78.5">a18</text>
<text x="175.3" y="81">a19</text>
<text x="175.3" y="83.6">a20</text>
<text x="180.1" y="79.6">A9</text>
<text x="180.1" y="82.1">A8</text>
<text x="190.9" y="79.6">BLUE</text>
<text x="192.1" y="82.1">FC2</text>
<text x="196.9" y="78.5">b18</text>
<text x="196.9" y="81">b19</text>
<text x="196.9" y="83.6">b20</text>
<text x="203.2" y="78.4">BLUE</text>
<text x="203.2" y="83.5">FC1</text>
<text x="203.2" y="80.9">FC2</text>
<text x="10.3" y="85.9">B</text>
<text x="31.7" y="86">A6</text>
<text x="31.7" y="88.6">A5</text>
<text x="40.7" y="88.6">a11</text>
<text x="40.7" y="86.1">a12</text>
<text x="45.5" y="89.8">CLKCPU</text>
<text x="45.5" y="87.2">RED</text>
<text x="45.5" y="84.7">A14</text>
<text x="51.4" y="87.2">~{RESETCPU}</text>
<text x="54.8" y="84.7">~{CSYNC}</text>
<text x="57.5" y="89.8">A15</text>
<text x="62.2" y="88.6">b11 A0</text>
<text x="62.2" y="86.1">b12</text>
<text x="75.4" y="87.3">FC0</text>
<text x="166.4" y="88.6">A5</text>
<text x="166.4" y="86">A6</text>
<text x="175.3" y="86.1">a21</text>
<text x="175.3" y="88.6">a22</text>
<text x="180.1" y="84.7">A7</text>
<text x="180.1" y="87.2">A6</text>
<text x="180.1" y="89.8">A5</text>
<text x="192.1" y="84.7">FC1</text>
<text x="192.1" y="87.2">FC0</text>
<text x="193.3" y="89.8">A0</text>
<text x="196.9" y="86.1">b21</text>
<text x="196.9" y="88.6">b22 A0</text>
<text x="203.2" y="86">FC0</text>
<text x="285.3" y="85.9">B</text>
<text x="31.7" y="93.6">A3</text>
<text x="31.7" y="91.1">A4</text>
<text x="40.7" y="91.2">a10</text>
<text x="41.3" y="93.7">a9</text>
<text x="45.5" y="94.8">A17</text>
<text x="45.5" y="92.3">A16</text>
<text x="58.5" y="94.8">~{BG}</text>
<text x="58.5" y="92.3">~{BR}</text>
<text x="62.2" y="91.2">b10</text>
<text x="62.9" y="93.7">b9 A1</text>
<text x="69.8" y="91.1">ROMOE</text>
<text x="166.4" y="93.6">A3</text>
<text x="166.4" y="91.1">A4</text>
<text x="175.3" y="91.2">a23</text>
<text x="175.3" y="93.7">a24</text>
<text x="180.1" y="92.3">A4</text>
<text x="180.1" y="94.8">A3</text>
<text x="187.8" y="92.3">ROMOEH</text>
<text x="193.3" y="94.8">A1</text>
<text x="196.9" y="91.2">b23</text>
<text x="196.9" y="93.7">b24 A1</text>
<text x="204.5" y="91.1">ROMOE</text>
<text x="35.6" y="96.2">DBG</text>
<text x="35.6" y="98.7">SP2</text>
<text x="41.3" y="101.3">a6</text>
<text x="41.3" y="98.8">a7</text>
<text x="41.3" y="96.3">a8</text>
<text x="45.5" y="99.9">A19</text>
<text x="45.5" y="97.4">A18</text>
<text x="55.1" y="97.4">~{DTACK}</text>
<text x="57" y="99.9">~{DRW}</text>
<text x="62.9" y="101.3">b6</text>
<text x="62.9" y="98.8">b7</text>
<text x="62.9" y="96.3">b8 A2</text>
<text x="69.8" y="101.3">IPL0</text>
<text x="69.8" y="98.7">SP3</text>
<text x="141" y="99.9">GND</text>
<text x="170.2" y="96.2">DBG</text>
<text x="175.3" y="96.3">a25</text>
<text x="175.3" y="98.8">a26</text>
<text x="175.3" y="101.3">a27</text>
<text x="180.1" y="97.4">~{DBG}</text>
<text x="180.1" y="99.9">SP2</text>
<text x="191.9" y="99.9">SP3</text>
<text x="193.3" y="97.4">A2</text>
<text x="196.9" y="96.3">b25 A2</text>
<text x="196.9" y="98.8">b26</text>
<text x="196.9" y="101.3">b27</text>
<text x="204.5" y="101.3">IPL0</text>
<text x="213.1" y="99.9">GND</text>
<text x="19.1" y="102.6">QL_DSMC</text>
<text x="35.6" y="103.8">SP1</text>
<text x="35.6" y="106.3">SP0</text>
<text x="41.3" y="106.4">a4</text>
<text x="41.3" y="103.9">a5</text>
<text x="45.5" y="107.5">D5</text>
<text x="45.5" y="105">D6</text>
<text x="45.5" y="102.5">D7</text>
<text x="58.5" y="107.5">D0</text>
<text x="58.5" y="102.5">~{DS}</text>
<text x="58.7" y="105">~{AS}</text>
<text x="62.9" y="106.4">b4</text>
<text x="62.9" y="103.9">b5</text>
<text x="69.8" y="106.3">IPL1</text>
<text x="69.8" y="103.8">BERR</text>
<text x="156.2" y="107.5">GND</text>
<text x="159.5" y="102.6">DSMC</text>
<text x="175.3" y="103.9">a28</text>
<text x="175.3" y="106.4">a29</text>
<text x="180.1" y="102.5">~{DSMC}</text>
<text x="180.1" y="105">SP1</text>
<text x="180.1" y="107.5">SP0</text>
<text x="190.7" y="105">~{BERR}</text>
<text x="191.4" y="102.5">~{IPLO}</text>
<text x="191.5" y="107.5">~{IPL1}</text>
<text x="196.9" y="103.9">b28</text>
<text x="196.9" y="106.4">b29</text>
<text x="204.5" y="103.8">BERR</text>
<text x="204.5" y="106.3">IPL1</text>
<text x="17.6" y="110.1">+12V</text>
<text x="27.7" y="112.6">-12V</text>
<text x="41.3" y="111.5">a2</text>
<text x="41.3" y="109">a3</text>
<text x="45.5" y="112.6">D3</text>
<text x="45.5" y="110.1">D4</text>
<text x="58.5" y="112.6">D2</text>
<text x="58.5" y="110.1">D1</text>
<text x="62.9" y="111.5">b2</text>
<text x="62.9" y="109">b3</text>
<text x="76.4" y="110.2">EXTINT</text>
<text x="144.6" y="112.6">-12V</text>
<text x="157.3" y="110.1">+12V</text>
<text x="175.3" y="109">a30</text>
<text x="175.3" y="111.5">a31</text>
<text x="180.1" y="110.1">+12V</text>
<text x="180.1" y="112.6">-12V</text>
<text x="189.4" y="110.1">~{EXTINT}</text>
<text x="192.8" y="112.6">Vin</text>
<text x="196.9" y="109">b30</text>
<text x="196.9" y="111.5">b31</text>
<text x="204.5" y="108.9">EXTINT</text>
<text x="21.9" y="115.2">PWR_FLAG</text>
<text x="41.3" y="114">a1</text>
<text x="45.5" y="115.2">GND</text>
<text x="57.1" y="115.2">GND</text>
<text x="62.9" y="114">b1</text>
<text x="81.3" y="119">+5V</text>
<text x="109.7" y="115.2">+5V</text>
<text x="150.1" y="119">PWR_FLAG</text>
<text x="175.3" y="114">a32</text>
<text x="180.1" y="115.2">Vin</text>
<text x="192.8" y="115.2">Vin</text>
<text x="196.9" y="114">b32</text>
<text x="214.6" y="119">+12V</text>
<text x="111.5" y="123.2" transform="rotate(-90 111.5 123.2)">20</text>
<text x="114" y="122.8">74LS245</text>
<text x="114" y="120.2">U1</text>
<text x="156.3" y="124.1">8x150</text>
<text x="159.3" y="121.5">RN1</text>
<text x="163.4" y="124.1">DIL</text>
<text x="92.7" y="131.7">D2</text>
<text x="92.7" y="129.2">D1</text>
<text x="92.7" y="126.7">D0</text>
<text x="100.9" y="126.7">2</text>
<text x="100.9" y="129.3">3</text>
<text x="100.9" y="131.8">4</text>
<text x="105.2" y="127.9">A0</text>
<text x="105.2" y="130.4">A1</text>
<text x="112.6" y="129.3" transform="rotate(-90 112.6 129.3)">VCC</text>
<text x="115.7" y="127.9">B0</text>
<text x="115.7" y="130.4">B1</text>
<text x="120.6" y="126.7">18</text>
<text x="120.6" y="129.3">17</text>
<text x="120.6" y="131.8">16</text>
<text x="129.5" y="131.7">D'2</text>
<text x="129.5" y="129.2">D'1</text>
<text x="129.5" y="126.7">D'0</text>
<text x="149.1" y="126.7">D'0</text>
<text x="149.1" y="131.7">D'2</text>
<text x="149.1" y="129.2">D'1</text>
<text x="156.8" y="126.7">1</text>
<text x="156.8" y="129.3">2</text>
<text x="156.8" y="131.8">3</text>
<text x="163.8" y="126.7">16</text>
<text x="163.8" y="129.3">15</text>
<text x="163.8" y="131.8">14</text>
<text x="171.5" y="126.7">LD0</text>
<text x="171.5" y="131.7">LD2</text>
<text x="171.5" y="129.2">LD1</text>
<text x="180.5" y="128">LD0</text>
<text x="180.5" y="130.5">LD1</text>
<text x="10.3" y="135.9">C</text>
<text x="92.7" y="136.8">D4</text>
<text x="92.7" y="134.3">D3</text>
<text x="100.9" y="134.4">5</text>
<text x="100.9" y="136.9">6</text>
<text x="105.2" y="132.9">A2</text>
<text x="105.2" y="135.5">A3</text>
<text x="115.7" y="132.9">B2</text>
<text x="115.7" y="135.5">B3</text>
<text x="120.6" y="134.4">15</text>
<text x="120.6" y="136.9">14</text>
<text x="129.5" y="136.8">D'4</text>
<text x="129.5" y="134.3">D'3</text>
<text x="149.1" y="134.3">D'3</text>
<text x="149.1" y="136.8">D'4</text>
<text x="156.8" y="134.4">4</text>
<text x="156.8" y="136.9">5</text>
<text x="163.8" y="134.4">13</text>
<text x="163.8" y="136.9">12</text>
<text x="171.5" y="134.3">LD3</text>
<text x="171.5" y="136.8">LD4</text>
<text x="180.5" y="133">LD2</text>
<text x="180.5" y="135.6">LD3</text>
<text x="285.3" y="135.9">C</text>
<text x="71.7" y="141.8">U2B</text>
<text x="92.7" y="141.9">D6</text>
<text x="92.7" y="139.4">D5</text>
<text x="100.9" y="139.4">7</text>
<text x="100.9" y="142">8</text>
<text x="105.2" y="138">A4</text>
<text x="105.2" y="140.6">A5</text>
<text x="105.2" y="143.1">A6</text>
<text x="115.7" y="138">B4</text>
<text x="115.7" y="140.6">B5</text>
<text x="115.7" y="143.1">B6</text>
<text x="120.6" y="139.4">13</text>
<text x="120.6" y="142">12</text>
<text x="129.5" y="141.9">D'6</text>
<text x="129.5" y="139.4">D'5</text>
<text x="149.1" y="141.9">D'6</text>
<text x="149.1" y="139.4">D'5</text>
<text x="156.8" y="139.4">6</text>
<text x="156.8" y="142">7</text>
<text x="163.8" y="139.4">11</text>
<text x="163.8" y="142">10</text>
<text x="171.5" y="141.9">LD6</text>
<text x="171.5" y="139.4">LD5</text>
<text x="180.5" y="143.2">LD6</text>
<text x="180.5" y="138.1">LD4</text>
<text x="180.5" y="140.7">LD5</text>
<text x="63.5" y="149.5">RW 3</text>
<text x="70" y="144.4">74LS04</text>
<text x="78.7" y="149.6">4</text>
<text x="92.7" y="144.4">D7</text>
<text x="100.9" y="144.5">9</text>
<text x="100.9" y="149.6">1</text>
<text x="105.2" y="145.6">A7</text>
<text x="115.7" y="145.6">B7</text>
<text x="120.6" y="144.5">11</text>
<text x="129.5" y="144.4">D'7</text>
<text x="149.1" y="144.4">D'7</text>
<text x="156.8" y="144.5">8</text>
<text x="164.4" y="144.5">9</text>
<text x="171.5" y="144.4">LD7</text>
<text x="180.5" y="145.7">LD7</text>
<text x="100.3" y="152.1">19</text>
<text x="105.2" y="150.7">A-&gt;B</text>
<text x="105.2" y="153.3">CE</text>
<text x="112.6" y="153.9" transform="rotate(-90 112.6 153.9)">GND</text>
<text x="70" y="159.6">74LS04</text>
<text x="71.5" y="157.1">U6E</text>
<text x="111.5" y="158.8" transform="rotate(-90 111.5 158.8)">10</text>
<text x="50.5" y="166.1">EN</text>
<text x="66.6" y="164.8">11</text>
<text x="78.1" y="164.8">10</text>
<text x="92.9" y="166">74LS04</text>
<text x="94.6" y="163.4">U2E</text>
<text x="112.6" y="167.6" transform="rotate(-90 112.6 167.6)">GND</text>
<text x="89.5" y="171.2">11</text>
<text x="100.9" y="171.2">10</text>
<text x="114.8" y="172.4">RAM_RW</text>
<text x="92.9" y="179.9">74LS04</text>
<text x="94.5" y="177.4">U2D</text>
<text x="10.3" y="185.9">D</text>
<text x="90.1" y="185.2">9</text>
<text x="101.5" y="185.2">8</text>
<text x="285.3" y="185.9">D</text>
<text x="114.8" y="186.4">XXX_RW</text>
<text x="35" y="199.9">1</text>
<text x="85" y="199.9">2</text>
<text x="135" y="199.9">3</text>
<text x="185" y="199.9">4</text>
<text x="235" y="199.9">5</text>
<text x="285" y="199.9">6</text>
</g>
</svg>
